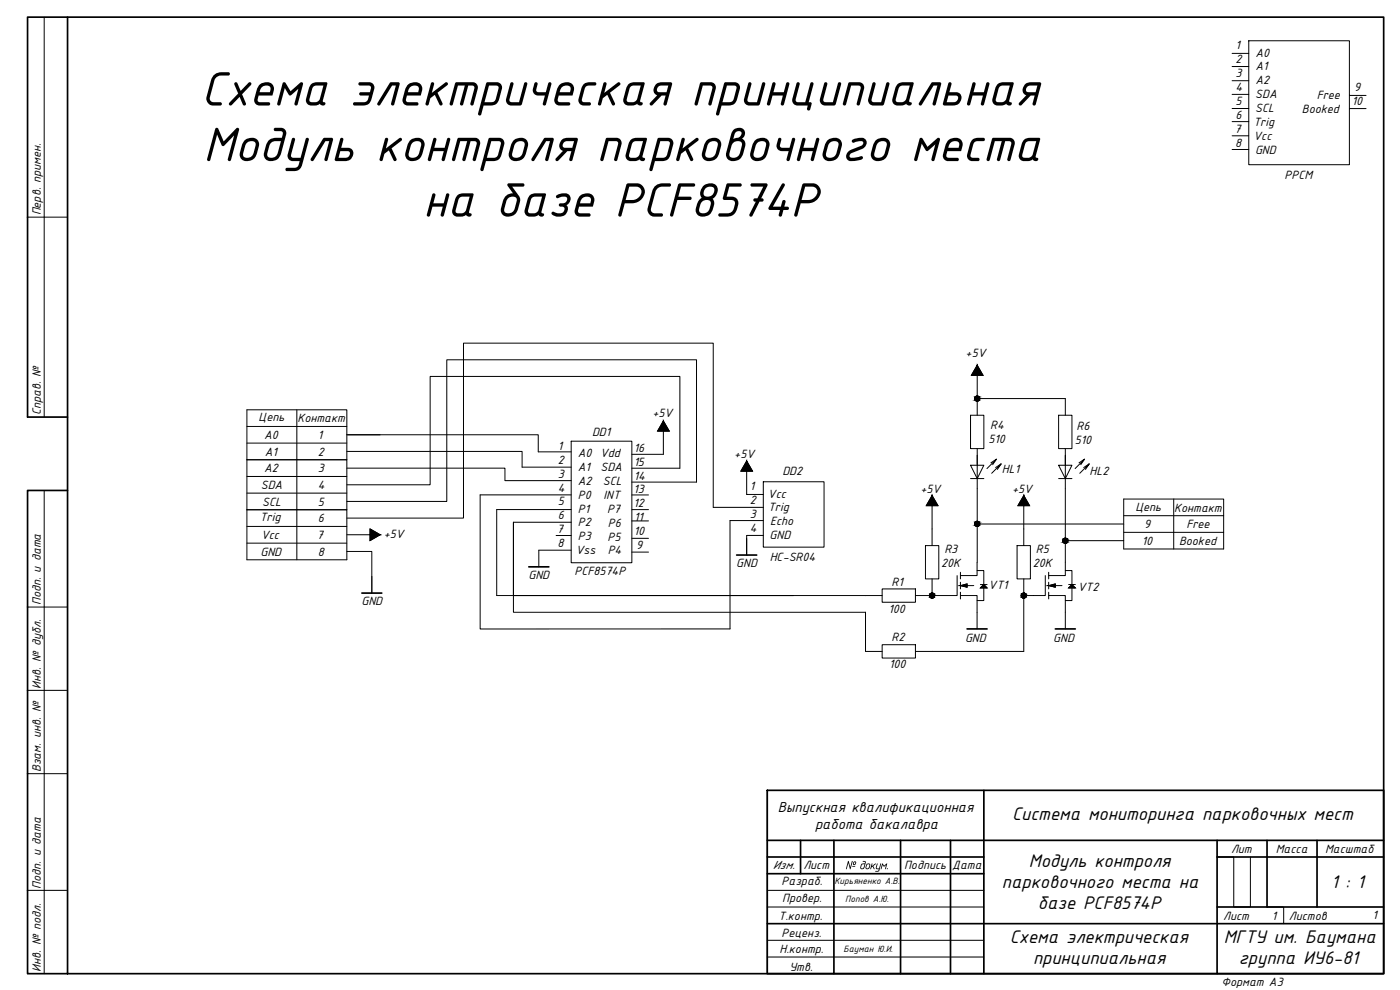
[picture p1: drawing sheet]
<svg xmlns="http://www.w3.org/2000/svg" width="420mm" height="297mm" viewBox="0 0 420 297" stroke-linecap="round" stroke-linejoin="round" font-family="sans-serif">
<!-- layer: 0 -->
<g fill="#000">
<path d="M264.7 259.1h.2l.4 .6 .9-.6-.4 1.7-.2-.2 .3-1-.6 .5-.4-.6-.3 1.2-.3 .1z"/>
<circle cx="266.3" cy="260.6" r=".17"/>
</g>
<g fill="none" stroke="#000" stroke-width=".51">
<path d="M230.3 237.1h185v55h-185zM295.3 237.1v55M230.3 257.1h65M230.3 252.1h185M240.3 252.1v10M250.3 252.1v40M270.3 252.1v40M285.3 252.1v40M365.3 252.1v40M365.3 257.1h50M380.3 252.1v20M395.3 252.1v20"/>
<path d="M230.3 262.1h65M230.3 277.1h185M365.3 272.1h50"/>
</g>
<!-- layer: 0 -->
<g fill="none" stroke="#000" stroke-width=".3">
<path d="M13.3 5.1v120M369.8 16h5M369.8 20h5M374.8 12.2h30.2v37.2h-30.2zM369.8 28.3h5M369.8 24.2h5M369.8 32.6h5M369.8 36.5h5M405 28.6h5M405 32.6h5M369.8 44.9h5M369.8 40.7h5"/>
<path d="M8.3 65.2h12M293.3 109.6l-1.8 3h3.5l-1.7-3v10M293.3 119.6h26.4v5M293.3 119.6v5M74.1 123h30v14.9h-30h30v15.1h-30h30v15h-30zM74.1 128h30M74.1 132.9h30M89.1 123v45M104.1 135.4h52.6v4.8h14.7M114.1 130.5h-10h57.4v5.1h9.9M171.4 132.4h18.2v36.4h-18.2zM199.1 126.3l-1.7 3h3.4l-1.7-3v10h-9.5"/>
<path d="M224.1 138.3l-1.8 3.1h3.5l-1.7-3.1v10.1h5M291.3 139.6h4l-2 4zM291.3 124.6h4v10h-4zM293.3 134.6v34.1M297.9 139.4l1.1-1.6-2.8 2.8M299 137.8l-1.6 1.1M300.5 139.2l-1.7 1.1M317.7 139.6h4l-2 4zM317.7 124.6h4v10h-4zM319.7 134.6v38.1h-5M324.4 139.4l1.1-1.6-2.8 2.8M325.5 137.8l-1.7 1.1"/>
<path d="M326.9 139.2l-1.7 1.1M13.3 147.2v144.9M74.1 143h30M74.1 148h30M74.1 157.9h30M104.1 140.5h47.4v3.7h19.9M154.1 156.7v22h84M154.1 156.7v27h105.7v11.8h4.9M154.1 156.7h17.3M171.4 148.5h-27.3v40.2h75v-32.5h10M171.4 152.9h-22.3v25.8h115.6M189.6 140.5h14.4v-27.6h-74.9v32.6h-25"/>
<path d="M189.6 144.7h19.4v-36.7h-74.9v42.5h-30M189.6 152.9h5M189.6 148.5h5M189.6 156.3h5M229.1 144.5h18.2v19.7h-18.2zM229.1 152.2h-15v-49.2h-75v52.4h-35M279.7 148.7l-1.7 3h3.5l-1.8-3v15M291.3 143.6h4M293.3 157.2h43.9M299.3 140.8l1.2-1.6-2.9 2.8M307.2 148.7l-1.7 3h3.5l-1.8-3v15M317.7 143.6h4"/>
<path d="M325.8 140.8l1.1-1.6-2.8 2.8M337.2 149.7h30v15h-30zM337.2 154.7h30M337.2 159.7h30M352.2 149.7v15M74.1 163h30M104.1 165.5h7.5v12.4v-4.9M104.1 160.4h10l-3 1.8v-3.5l3 1.7M166.9 160.7h4.5M171.4 165.1h-9.7v5M189.6 161.5h5M189.6 165.7h5"/>
<path d="M229.1 160.7h-5v5.8M264.7 176.7h10v4h-10zM274.7 178.7h5M277.7 163.7h4v10h-4zM287.2 172.7v6h-7.5v-5M288.2 178.7h5v10M288.2 171.7v2M288.2 174.7v2M288.2 177.7v2M288.4 175.7l1.8-.5v1zM290.2 175.7h2M293.2 168.7v4h-5"/>
<path d="M293.2 171.2h2v4.2M294.2 176.4l1-1 1 1zM294.2 175.4h2M295.2 176.4v3.8h-2M305.2 163.7h4v10h-4zM307.2 173.7v21.8h-32.5M313.7 172.7v6h-6.5M314.7 178.7h5v10M314.7 171.7v2M314.7 174.7v2M314.7 177.7v2M314.8 175.7l1.9-.5v1z"/>
<path d="M316.7 175.7h2M319.7 171.2h2v4.2M319.7 162.2h17.5M320.7 175.4h2M321.7 176.4v3.8h-2M321.7 175.4l1 1h-2zM8.3 182.1h12M264.7 193.4h10v4h-10zM8.3 207.1h12M8.3 232.1h12M230.3 237.1v55M365.3 257.1h5v15h5v-15"/>
<path d="M8.3 267.1h12M380.3 272.1h4.9v5"/>
<circle cx="293.3" cy="119.6" r=".75"/>
<circle cx="293.3" cy="157.2" r=".75"/>
<circle cx="279.7" cy="178.7" r=".75"/>
<circle cx="307.2" cy="178.7" r=".75"/>
<circle cx="319.7" cy="162.2" r=".75"/>
</g>
<path d="M230.3 267.1h65M230.3 272.1h65M230.3 282.1h65M230.3 287.1h65" fill="none" stroke="#000" stroke-width=".3"/>
<!-- layer: 0 -->
<g fill="#000" stroke="#000" stroke-width=".3">
<path d="M295.2 175.4l1 1h-2zM321.7 175.4l1 1h-2z"/>
<path d="M293.2 118.9h.3zM293.1 118.9h.4z"/>
<path d="M293.1 118.9h.5zM292.9 118.9h.7z"/>
<path d="M292.9 118.9l.8 .1zM292.8 119h.9z"/>
<path d="M292.8 119l1 .1zM292.7 119.1h1.1z"/>
<path d="M292.7 119.1l1.2 .1zM292.7 119.1l1.2 .1z"/>
<path d="M292.6 119.2l1.4 .1zM292.6 119.2l1.4 .1z"/>
<path d="M292.6 120h1.3zM292.6 120l1.2 .1z"/>
<path d="M292.6 119.3l1.4 .2zM292.6 119.3l1.4 .2h-1.5z"/>
<path d="M292.6 119.9h1.4zM292.6 119.9l1.3 .1z"/>
<path d="M292.5 119.5l1.5 .1zM292.5 119.5l1.5 .1z"/>
<path d="M292.5 119.7h1.5zM292.5 119.7l1.5 .2z"/>
<path d="M292.5 119.6h1.5zM292.5 119.6l1.5 .1z"/>
<path d="M293.3 109.6l1.7 3h-1.7zM293.3 109.6l-1.8 3h1.8z"/>
<path d="M199.1 126.3l1.7 3h-1.7zM199.1 126.3l-1.7 3h1.7z"/>
<path d="M293.1 120.3h.4zM293.1 120.3h.2z"/>
<path d="M292.9 120.3h.7zM292.9 120.3h.6z"/>
<path d="M292.8 120.2h.9zM292.8 120.2l.8 .1z"/>
<path d="M292.7 120.1h1.1zM292.7 120.1l1 .1z"/>
<path d="M224.1 138.3l1.7 3.1h-1.7zM224.1 138.3l-1.8 3.1h1.8z"/>
<path d="M279.7 148.7l1.8 3h-1.8zM279.7 148.7l-1.7 3h1.7z"/>
<path d="M293.2 156.4h.3zM293.1 156.4h.4z"/>
<path d="M293.1 156.4l.5 .1zM292.9 156.5h.7z"/>
<path d="M293.1 157.9h.4zM293.1 157.9h.2z"/>
<path d="M292.9 156.5l.8 .1zM292.8 156.6h.9z"/>
<path d="M292.9 157.8h.7zM292.9 157.8l.6 .1z"/>
<path d="M292.8 156.6l1 .1zM292.7 156.7h1.1z"/>
<path d="M292.8 157.8h.9zM292.8 157.8h.8z"/>
<path d="M292.7 156.7l1.2 .1zM292.7 156.7l1.2 .1h-1.3z"/>
<path d="M292.7 157.7h1.1zM292.7 157.7l1 .1z"/>
<path d="M292.6 156.8l1.4 .1zM292.6 156.8l1.4 .1z"/>
<path d="M292.6 157.6h1.3zM292.6 157.6l1.2 .1z"/>
<path d="M292.6 156.9l1.4 .1zM292.6 156.9l1.4 .1h-1.5z"/>
<path d="M292.6 157.4h1.4zM292.6 157.4l1.3 .2z"/>
<path d="M292.5 157l1.5 .2zM292.5 157l1.5 .2z"/>
<path d="M292.5 157.3h1.5zM292.5 157.3l1.5 .1z"/>
<path d="M292.5 157.2h1.5zM292.5 157.2l1.5 .1z"/>
<path d="M307.2 148.7l1.8 3h-1.8zM307.2 148.7l-1.7 3h1.7z"/>
<path d="M111.1 160.4h3l-3 1.8zM111.1 158.7v1.7h3z"/>
<path d="M279.7 177.9l.2 .1zM279.5 178h.4z"/>
<path d="M279.5 178h.6zM279.4 178h.7z"/>
<path d="M279.5 179.4h.4zM279.5 179.4l.3 .1z"/>
<path d="M279.4 178l.8 .1zM279.3 178.1h.9z"/>
<path d="M279.4 179.4h.7zM279.4 179.4h.5z"/>
<path d="M279.3 178.1l1 .1zM279.2 178.2h1.1z"/>
<path d="M279.3 179.3h.9zM279.3 179.3l.8 .1z"/>
<path d="M279.2 178.2l1.2 .1zM279.2 178.2l1.2 .1z"/>
<path d="M279.2 179.2h1.1zM279.2 179.2l1 .1z"/>
<path d="M279.1 178.3l1.3 .1zM279.1 178.3l1.3 .1z"/>
<path d="M279.1 179.1h1.3zM279.1 179.1l1.2 .1z"/>
<path d="M279 178.4l1.5 .2zM279 178.4l1.5 .2z"/>
<path d="M279 179h1.4zM279 179l1.4 .1z"/>
<path d="M279 178.6l1.5 .1zM279 178.6l1.5 .1z"/>
<path d="M279 178.8h1.5zM279 178.8l1.4 .2z"/>
<path d="M279 178.7h1.5zM279 178.7l1.5 .1z"/>
<path d="M288.4 175.7l1.8-.5v.5zM288.4 175.7l1.8 .5v-.5z"/>
<path d="M307.2 177.9l.2 .1zM307 178h.4z"/>
<path d="M307 178h.6zM306.9 178h.7z"/>
<path d="M307 179.4h.4zM307 179.4l.3 .1z"/>
<path d="M306.9 178l.8 .1zM306.8 178.1h.9z"/>
<path d="M306.9 179.4h.7zM306.9 179.4h.5z"/>
<path d="M306.8 178.1l1 .1zM306.8 178.1l1 .1z"/>
<path d="M306.8 179.3h.9zM306.8 179.3l.8 .1z"/>
<path d="M306.7 178.2l1.2 .1zM306.7 178.2l1.2 .1z"/>
<path d="M306.7 179.2h1.1zM306.7 179.2l1 .1z"/>
<path d="M306.6 178.3l1.3 .1zM306.6 178.3l1.3 .1z"/>
<path d="M306.6 179.1h1.3zM306.6 179.1l1.2 .1z"/>
<path d="M306.5 178.4l1.5 .2zM306.5 178.4l1.5 .2z"/>
<path d="M306.5 179h1.4zM306.5 179l1.4 .1z"/>
<path d="M306.5 178.6l1.5 .1zM306.5 178.6l1.5 .1z"/>
<path d="M306.5 178.8h1.5zM306.5 178.8l1.4 .2z"/>
<path d="M306.5 178.7h1.5zM306.5 178.7l1.5 .1z"/>
<path d="M314.8 175.7l1.9-.5v.5zM314.8 175.7l1.9 .5v-.5z"/>
<path d="M319.7 161.5h.2zM319.5 161.5h.4z"/>
<path d="M319.5 161.5l.6 .1zM319.4 161.6h.7z"/>
<path d="M319.5 162.9h.4zM319.5 162.9l.3 .1z"/>
<path d="M319.4 161.6h.8zM319.2 161.6h1z"/>
<path d="M319.4 162.9h.7zM319.4 162.9h.5z"/>
<path d="M319.2 161.6l1.1 .1zM319.2 161.7h1.1z"/>
<path d="M319.2 162.8h1zM319.2 162.8l.9 .1z"/>
<path d="M319.2 161.7l1.2 .1zM319.2 161.7l1.2 .1h-1.3z"/>
<path d="M319.2 162.7h1.1zM319.2 162.7l1 .1z"/>
<path d="M319.1 161.8l1.3 .2zM319.1 161.8l1.3 .2z"/>
<path d="M319.1 162.6h1.3zM319.1 162.6l1.2 .1z"/>
<path d="M319 162l1.5 .1zM319 162l1.5 .1z"/>
<path d="M319 162.5h1.4zM319 162.5l1.4 .1z"/>
<path d="M319 162.1l1.5 .1zM319 162.1l1.5 .1z"/>
<path d="M319 162.2l1.5 .2zM319 162.2l1.5 .2z"/>
<path d="M319 162.4h1.5zM319 162.4l1.4 .1z"/>
</g>
<path d="M20.3 5.1h-12v120h12M20.3 147.2h-12v144.9h407v-287h-395v287M108.6 177.9h6M158.7 170.1h6M221.1 166.5h6M290.2 188.7h6M316.7 188.7h6" fill="none" stroke="#000" stroke-width=".51"/>
<g font-size="15.5">
<text x="60.3" y="31.7">Схема электрическая принципиальная</text>
<text x="61" y="48.3">Модуль контроля парковочного места</text>
<text x="126.9" y="65">на базе PCF8574P</text>
</g>
<g font-size="5.9">
<text x="303.7" y="246">Система мониторинга парковочных мест</text>
<text x="308.8" y="260.2">Модуль контроля</text>
<text x="300.7" y="266.5">парковочного места на</text>
<text x="399.5" y="266.5">1 : 1</text>
<text x="311.5" y="272.8">базе PCF8574P</text>
<text x="303.1" y="282.8">Схема электрическая</text>
<text x="367.3" y="282.8">МГТУ им. Баумана</text>
<text x="310" y="289.1">принципиальная</text>
<text x="371.8" y="289.1">группа ИУ6-81</text>
</g>
<g font-size="4.7">
<text x="233.5" y="243.6">Выпускная квалификационная</text>
<text x="244.6" y="248.6">работа бакалавра</text>
</g>
<g font-size="3.9">
<text x="370.7" y="14.8">1</text>
<text x="376.8" y="17">A0</text>
<text x="370.8" y="19">2</text>
<text x="370.8" y="23.2">3</text>
<text x="376.8" y="21.1">A1</text>
<text x="370.7" y="27.3">4</text>
<text x="376.7" y="29.5">SDA</text>
<text x="376.8" y="25.3">A2</text>
<text x="395.2" y="29.7">Free</text>
<text x="406.4" y="27.4">9</text>
<text x="370.8" y="31.5">5</text>
<text x="370.8" y="35.7">6</text>
<text x="376.7" y="33.6">SCL</text>
<text x="390.7" y="33.9">Booked</text>
<text x="405.7" y="31.6">10</text>
<text x="370.5" y="39.8">7</text>
<text x="376.2" y="37.8">Trig</text>
<text x="376.2" y="42">Vcc</text>
<text x="370.7" y="44">8</text>
<text x="376.7" y="46.1">GND</text>
<text x="385.5" y="53.8">PPCM</text>
<text x="12.3" y="64.6" transform="rotate(-90 12.3 64.6)">Перв. примен.</text>
<text x="289.8" y="107.1">+5V</text>
<text x="12.3" y="124.7" transform="rotate(-90 12.3 124.7)">Справ. №</text>
<text x="195.8" y="125.2">+5V</text>
<text x="77.6" y="126.4">Цепь</text>
<text x="79.3" y="131.7">A0</text>
<text x="89.3" y="126.7">Контакт</text>
<text x="95.4" y="131.7">1</text>
<text x="177.7" y="130.9">DD1</text>
<text x="297.2" y="128.8">R4</text>
<text x="323.1" y="129">R6</text>
<text x="79.5" y="136.7">A1</text>
<text x="95.4" y="136.7">2</text>
<text x="167.4" y="135">1</text>
<text x="173.4" y="137.1">A0 Vdd</text>
<text x="190.2" y="135.6">16</text>
<text x="220.4" y="137.4">+5V</text>
<text x="296.6" y="133">510</text>
<text x="322.5" y="133.2">510</text>
<text x="79.2" y="141.7">A2</text>
<text x="95.4" y="141.7">3</text>
<text x="167.4" y="139.1">2</text>
<text x="167.4" y="143.3">3</text>
<text x="173.4" y="141.3">A1</text>
<text x="180.2" y="141.4">SDA</text>
<text x="190.2" y="139.7">15</text>
<text x="190.2" y="143.9">14</text>
<text x="234.8" y="142.6">DD2</text>
<text x="300.7" y="141.8">HL1</text>
<text x="327" y="142.4">HL2</text>
<text x="78.3" y="146.7">SDA</text>
<text x="95.4" y="146.7">4</text>
<text x="167.4" y="147.5">4</text>
<text x="173.4" y="145.5">A2</text>
<text x="173.4" y="149.6">P0</text>
<text x="181" y="145.5">SCL</text>
<text x="181.1" y="149.7">INT</text>
<text x="190.2" y="148">13</text>
<text x="225.1" y="147.2">1</text>
<text x="230.5" y="149.3">Vcc</text>
<text x="276.3" y="148">+5V</text>
<text x="303.8" y="148">+5V</text>
<text x="78.7" y="151.7">SCL</text>
<text x="95.4" y="151.7">5</text>
<text x="167.4" y="151.6">5</text>
<text x="167.4" y="155.8">6</text>
<text x="173.4" y="153.8">P1</text>
<text x="182.2" y="153.9">P7</text>
<text x="190.2" y="152.2">12</text>
<text x="225.1" y="151.3">2</text>
<text x="225.1" y="155.5">3</text>
<text x="230.5" y="153.4">Trig</text>
<text x="340.8" y="153.2">Цепь</text>
<text x="352.4" y="153.5">Контакт</text>
<text x="77.9" y="156.3">Trig</text>
<text x="78.3" y="161.7">Vcc</text>
<text x="95.1" y="161.7">7</text>
<text x="95.4" y="156.7">6</text>
<text x="115.2" y="161.3">+5V</text>
<text x="167.1" y="160">7</text>
<text x="173.4" y="157.9">P2</text>
<text x="182.4" y="158">P6</text>
<text x="190.2" y="160.5">10</text>
<text x="190.4" y="156.4">11</text>
<text x="225.1" y="159.6">4</text>
<text x="231" y="161.8">GND</text>
<text x="231.1" y="157.6">Echo</text>
<text x="343.4" y="158.5">9</text>
<text x="356.1" y="158.5">Free</text>
<text x="78.2" y="166.7">GND</text>
<text x="95.3" y="166.7">8</text>
<text x="167.4" y="164.1">8</text>
<text x="172.8" y="166.3">Vss</text>
<text x="173.4" y="162.1">P3</text>
<text x="182.3" y="162.2">P5</text>
<text x="182.4" y="166.3">P4</text>
<text x="190.9" y="164.7">9</text>
<text x="283.4" y="166">R3</text>
<text x="310.9" y="166">R5</text>
<text x="342.7" y="163.5">10</text>
<text x="353.8" y="163.5">Booked</text>
<text x="158.6" y="173.6">GND</text>
<text x="172.4" y="172.6">PCF8574P</text>
<text x="221" y="170.1">GND</text>
<text x="231" y="168.4">HC-SR04</text>
<text x="282.4" y="170.1">20K</text>
<text x="309.9" y="170.1">20K</text>
<text x="267.6" y="175.7">R1</text>
<text x="296.7" y="176.8">VT1</text>
<text x="323.5" y="177.2">VT2</text>
<text x="12.3" y="181.6" transform="rotate(-90 12.3 181.6)">Подп. и дата</text>
<text x="108.5" y="181.5">GND</text>
<text x="266.7" y="184">100</text>
<text x="267.5" y="192.2">R2</text>
<text x="289.6" y="192.8">GND</text>
<text x="316.1" y="192.8">GND</text>
<text x="266.8" y="200.5">100</text>
<text x="12.3" y="206.7" transform="rotate(-90 12.3 206.7)">Инв. № дубл.</text>
<text x="12.3" y="231.6" transform="rotate(-90 12.3 231.6)">Взам. инв. №</text>
<text x="369.5" y="255.9">Лит</text>
<text x="382.9" y="255.9">Масса</text>
<text x="397.7" y="255.9">Масштаб</text>
<text x="231.9" y="260.9">Изм.</text>
<text x="241.1" y="260.9">Лист</text>
<text x="253.6" y="260.8">№ докум.</text>
<text x="271.3" y="260.9">Подпись</text>
<text x="285.8" y="260.7">Дата</text>
<text x="12.3" y="266.6" transform="rotate(-90 12.3 266.6)">Подп. и дата</text>
<text x="234.6" y="265.5">Разраб.</text>
<text x="233.6" y="275.9">Т.контр.</text>
<text x="234.8" y="270.5">Провер.</text>
<text x="367.1" y="276">Лист</text>
<text x="386.8" y="275.9">Листов</text>
<text x="411.9" y="275.8">1</text>
<text x="234.5" y="281.1">Реценз.</text>
<text x="381.7" y="276">1</text>
<text x="233.9" y="285.9">Н.контр.</text>
<text x="12.3" y="291.6" transform="rotate(-90 12.3 291.6)">Инв. № подл.</text>
<text x="236.9" y="291.3">Утв.</text>
<text x="366.6" y="295.9">Формат А3</text>
</g>
<g font-size="2.9">
<text x="250.4" y="265.3">Кирьяненко А.В.</text>
<text x="253.7" y="270.6">Попов А.Ю.</text>
<text x="253.1" y="285.7">Бауман Ю.И.</text>
</g>
</svg>
